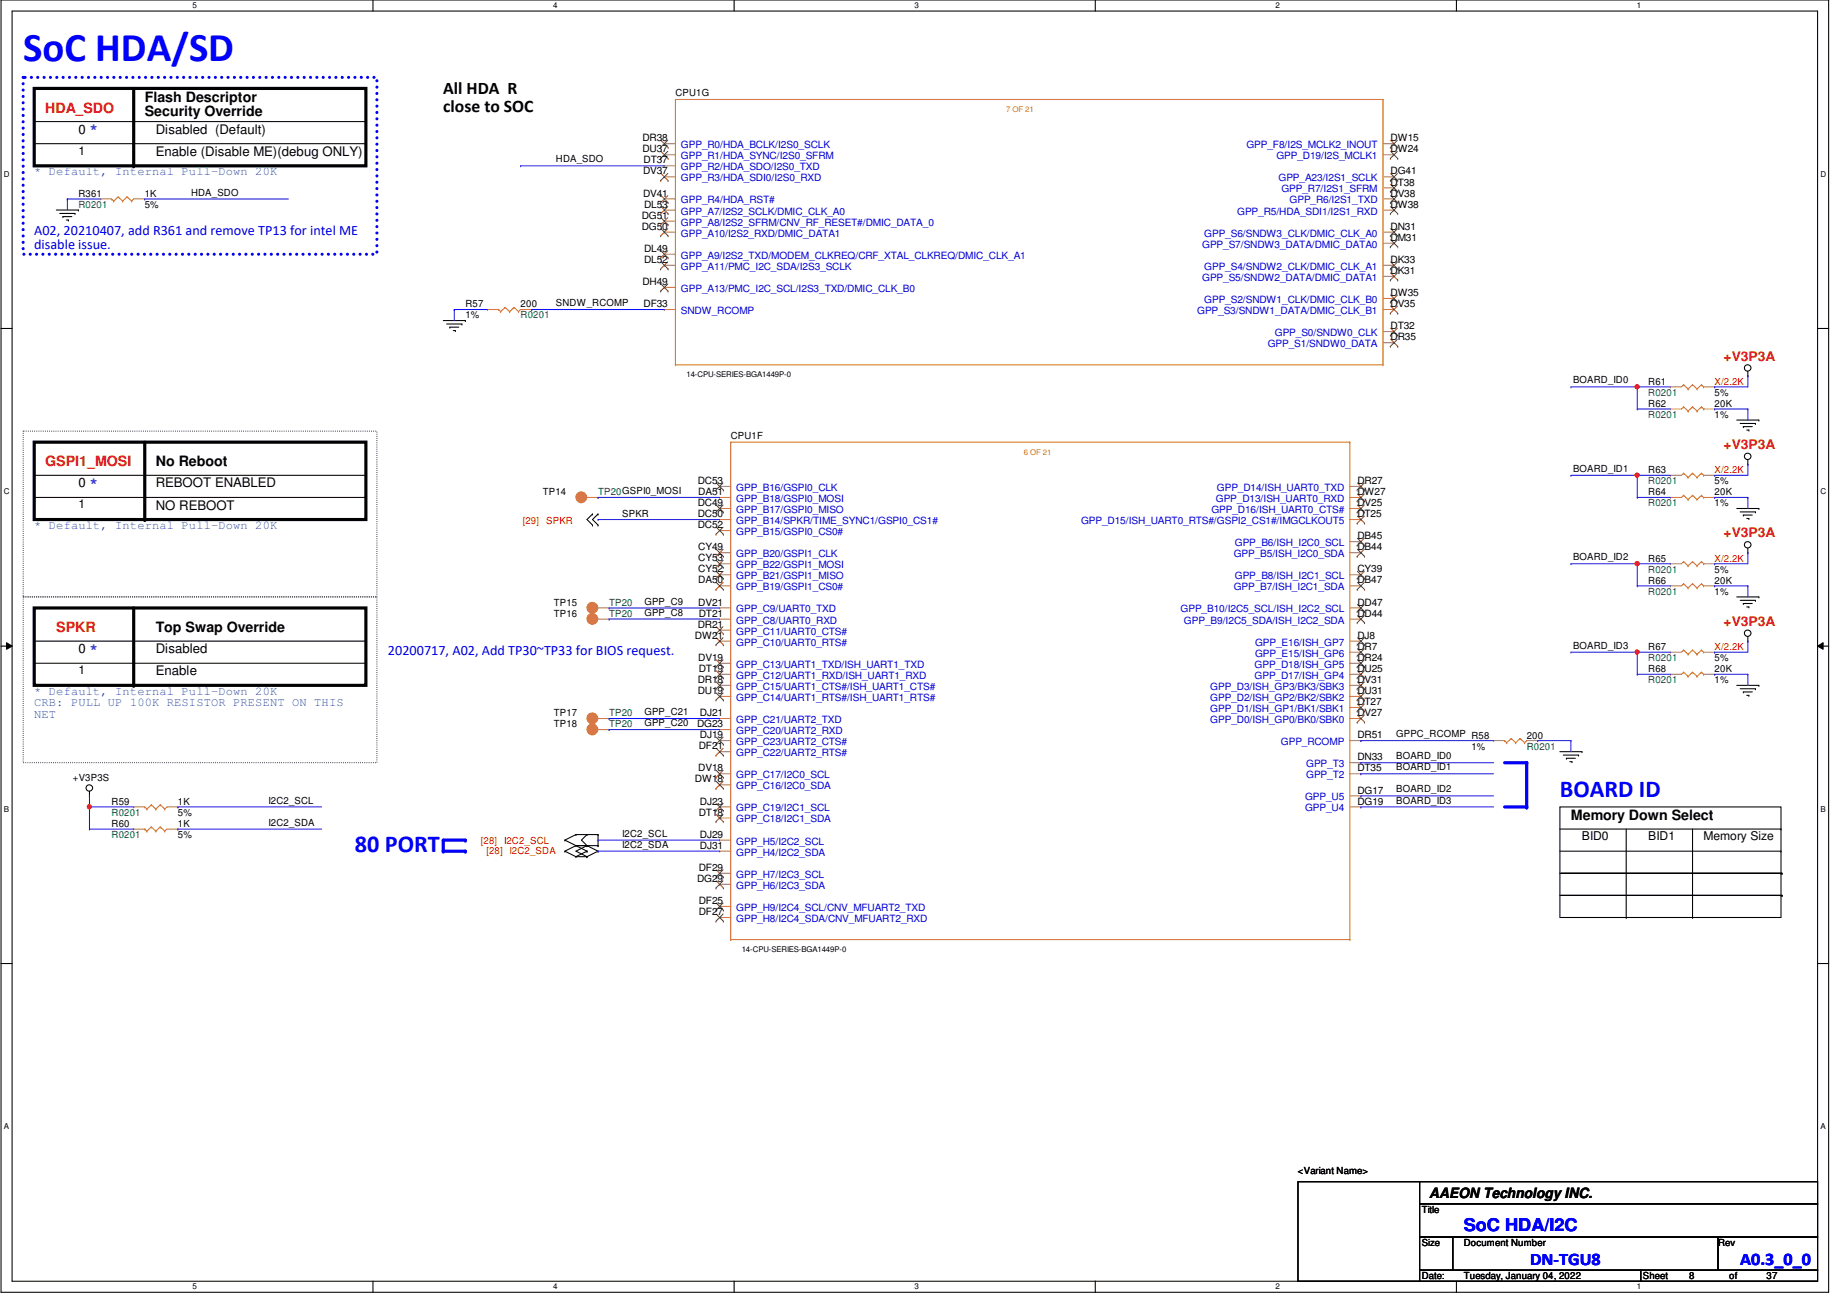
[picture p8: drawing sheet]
<svg xmlns="http://www.w3.org/2000/svg" width="297mm" height="210mm" viewBox="0 0 297 210" stroke-linecap="round" stroke-linejoin="round" font-family="sans-serif">
<path d="M.2 0h293.9v207.9h-293.9zM1.9 1.8h290.4v204.3h-290.4z" fill="none" stroke="#000" stroke-width=".17"/>
<g fill="#fff">
<path d="M30.9 .2h.7v1.4h-.7z"/>
<path d="M30.9 206.2h.7v1.4h-.7z"/>
</g>
<path d="M60 0v1.8M60 206.1v1.8" fill="none" stroke="#000" stroke-width=".17"/>
<g fill="#fff">
<path d="M89 .2h.7v1.4h-.7z"/>
<path d="M89 206.2h.7v1.4h-.7z"/>
</g>
<path d="M118.1 0v1.8M118.1 206.1v1.8" fill="none" stroke="#000" stroke-width=".17"/>
<g fill="#fff">
<path d="M147.1 .2h.6v1.4h-.6z"/>
<path d="M147.1 206.2h.6v1.4h-.6z"/>
</g>
<path d="M176.1 0v1.8M176.1 206.1v1.8" fill="none" stroke="#000" stroke-width=".17"/>
<g fill="#fff">
<path d="M205.1 .2h.7v1.4h-.7z"/>
<path d="M205.1 206.2h.7v1.4h-.7z"/>
</g>
<path d="M234.2 0v1.8M234.2 206.1v1.8" fill="none" stroke="#000" stroke-width=".17"/>
<g fill="#fff">
<path d="M263.2 .2h.7v1.4h-.7z"/>
<path d="M263.2 206.2h.7v1.4h-.7z"/>
<path d="M.6 27.3h.9v1.4h-.9z"/>
<path d="M292.8 27.3h.9v1.4h-.9z"/>
<path d="M.6 78.4h.9v1.4h-.9z"/>
<path d="M292.8 78.4h.9v1.4h-.9z"/>
</g>
<path d="M.2 52.8h1.7M292.3 52.8h1.8" fill="none" stroke="#000" stroke-width=".17"/>
<g fill="#fff">
<path d="M.6 129.5h.8v1.4h-.8z"/>
<path d="M292.8 129.5h.8v1.4h-.8z"/>
</g>
<path d="M.2 103.9h1.7M292.3 103.9h1.8" fill="none" stroke="#000" stroke-width=".17"/>
<path d="M1.1 103.4l.8 .5-.8 .5zM292.3 103.9l.9-.5v1z" fill="#000"/>
<path d="M1.1 103.4l.8 .5-.8 .5zM292.3 103.9l.9-.5v1z" fill="none" stroke="#000" stroke-width=".16"/>
<g fill="#fff">
<path d="M.6 180.5h.8v1.4h-.8z"/>
<path d="M292.8 180.5h.8v1.4h-.8z"/>
</g>
<g fill="none" stroke="#000" stroke-width=".17">
<path d="M5.5 19.6h53.3M58.8 19.6h.1M5.5 23.1h53.3M58.8 23.1h.1M5.5 76.5h53.3M58.8 76.5h.1M5.5 80h53.3M58.8 80h.1M5.5 103.1h53.3M5.5 106.7h53.3M58.8 103.1h.1M58.8 106.7h.1"/>
<path d="M.2 155h1.7M292.3 155h1.8"/>
</g>
<path d="M3.7 12.4h56.9v28.5h-56.9z" fill="none" stroke="#00f" stroke-width=".51" stroke-dasharray="0 1"/>
<path d="M5.5 14.2h53.3v12.5h-53.3zM21.5 14.2v12.5M5.5 71.1h53.3v12.5h-53.3zM23.3 71.1v12.5M5.5 97.8h53.3v12.4h-53.3zM21.5 97.8v12.4" fill="none" stroke="#000" stroke-width=".51"/>
<g fill="#000">
<circle cx="21.5" cy="26.7" r=".25"/>
<circle cx="23.3" cy="83.6" r=".25"/>
<circle cx="21.5" cy="110.2" r=".25"/>
</g>
<path d="M3.7 69.3h56.9v26.7h-56.9zM3.7 96h56.9v26.7h-56.9z" fill="none" stroke="#000" stroke-width=".17" stroke-dasharray="0 .3"/>
<path d="M242 122.7h3.5" fill="none" stroke="#00f" stroke-width=".51"/>
<circle cx="245.5" cy="122.7" r=".25" fill="#00f"/>
<path d="M242 129.8h3.5" fill="none" stroke="#00f" stroke-width=".51"/>
<circle cx="245.5" cy="129.8" r=".25" fill="#00f"/>
<path d="M245.5 122.7v7.1" fill="none" stroke="#00f" stroke-width=".51"/>
<circle cx="245.5" cy="129.8" r=".25" fill="#00f"/>
<path d="M71.3 135.1h3.5" fill="none" stroke="#00f" stroke-width=".51"/>
<circle cx="74.8" cy="135.1" r=".25" fill="#00f"/>
<path d="M71.3 136.9h3.5" fill="none" stroke="#00f" stroke-width=".51"/>
<circle cx="74.8" cy="136.9" r=".25" fill="#00f"/>
<path d="M71.3 135.1v1.8" fill="none" stroke="#00f" stroke-width=".51"/>
<circle cx="71.3" cy="136.9" r=".25" fill="#00f"/>
<g fill="none" stroke="#000" stroke-width=".17">
<path d="M9.1 33.8h3.5M9.6 34.3h2.5M10.1 34.8h.1M10.1 34.8h1.5M10.7 35.4h.3M11 35.4h.1M12.1 34.3h.1M12.6 33.8h.1M71.3 51.6h3.5M71.8 52.1h2.5M72.3 52.6h.1M72.3 52.6h1.5"/>
<path d="M72.9 53.2h.3M73.2 53.2h.1M74.3 52.1h.1M74.8 51.6h.1M281.1 59.7v.8M279.3 67.6h3.6M279.9 68.1h2.4M280.4 68.6h.1M280.4 68.6h1.4M280.9 69.2h.4M281.1 60.5h.1M281.1 74.7h.1"/>
<path d="M281.1 74v.7M281.3 69.2h.1M282.3 68.1h.1M282.9 67.6h.1M95.3 82.7h.1M95.3 84.5h.1M95.3 82.7l-.9 .9 .9 .9M96.2 82.7h.1M96.2 84.5h.1M96.2 82.7l-.9 .9 .9 .9M279.3 81.8h3.6M279.3 96h3.6"/>
<path d="M279.9 82.3h2.4M279.9 96.6h2.4M280.4 82.8h.1M280.4 97.1h.1M280.4 82.8h1.4M280.4 97.1h1.4M280.9 83.4h.4M280.9 97.6h.4M281.1 88.9h.1M281.1 88.2v.7M281.3 83.4h.1M281.3 97.6h.1"/>
<path d="M282.3 82.3h.1M282.3 96.6h.1M282.9 81.8h.1M282.9 96h.1M279.3 110.2h3.6M279.9 110.8h2.4M280.4 111.3h.1M280.4 111.3h1.4M280.9 111.8h.4M281.1 103.1h.1M281.1 102.4v.7M281.3 111.8h.1"/>
<path d="M282.3 110.8h.1M282.9 110.2h.1M14.4 128h.1M14.4 127.3v.7M90.8 136.9h.1M90.8 135.1h.1M90.8 136.9l1.8 .9M90.8 135.1l3.6 1.8M92.6 137.8h.1M92.6 136h.1M92.6 134.2h.1M92.6 137.8h1.8"/>
<path d="M92.6 136h3.6M92.6 136l-1.8 .9M92.6 134.2l-1.8 .9M92.6 134.2h3.6M94.4 136h.1M94.4 137.8h.1M94.4 136.9h.1M94.4 134.2h.1M94.4 136l1.8 .9M94.4 136l-1.8 .9 1.8 .9M94.4 136.9l-1.8 .9M94.4 134.2l-.9 .9 .9 .9"/>
<path d="M96.2 136.9h.1M96.2 136h.1M96.2 134.2h.1M96.2 136.9l-1.8 .9M96.2 134.2v1.8M250.9 129.8h35.5v17.8h-35.5zM250.9 133.3h35.5M250.9 136.9h35.5M250.9 120.9h3.5M251.4 121.5h2.5M251.9 122h.1M251.9 122h1.5"/>
<path d="M252.5 122.5h.3M252.8 122.5h.1M253.9 121.5h.1M254.4 120.9h.1M261.5 133.3v14.3M272.2 133.3v14.3M286.4 133.3h.1M286.4 136.9h.1M250.9 144h35.7M250.9 140.5h35.7M261.5 147.6h.1M272.2 147.6h.1"/>
<path d="M286.4 144h.1M286.4 140.5h.1M286.6 144h.1M286.6 140.5h.1M208.7 190.1h19.6v16h-19.6zM228.3 190.1h64v3.5h-64zM228.3 193.6h64v5.4h-64zM228.3 199h5.3v5.3h-5.3zM233.6 199h42.7v5.3h-42.7zM276.3 199h16v5.3h-16zM228.3 204.3h35.6v1.8h-35.6zM263.9 204.3h28.4v1.8h-28.4z"/>
<circle cx="281.1" cy="59.2" r=".52"/>
<circle cx="281.1" cy="73.4" r=".52"/>
<circle cx="281.1" cy="87.6" r=".52"/>
<circle cx="281.1" cy="101.8" r=".52"/>
<circle cx="14.4" cy="126.7" r=".52"/>
</g>
<circle cx="95.3" cy="117.3" r=".87" fill="#cc8006"/>
<g fill="none" stroke="#cc8006" stroke-width=".17">
<path d="M270.8 65.4h.1M270.8 65.4l-.4 .4M270.8 65.4l.7 .7M271.5 66.1h.1M272.2 65.4h.1M272.2 65.4l-.7 .7M272.2 65.4l.7 .7M272.9 66.1h.1M273.6 65.4h.1M273.6 65.4l-.7 .7M273.6 65.4l.4 .4M274 65.8h.1"/>
<circle cx="95.3" cy="117.3" r=".87"/>
</g>
<path d="M268.6 65.8h.1M268.6 65.8h1.8M274 65.8h1.8M275.8 65.8h.1M96.2 117.3h1.8M98 117.3h.1" fill="none" stroke="#a84" stroke-width=".17"/>
<circle cx="95.3" cy="115.5" r=".87" fill="#cc8006"/>
<g fill="none" stroke="#cc8006" stroke-width=".17">
<path d="M108.6 16h.1M108.6 16v42.7M108.6 16h113.8M222.4 16h.1M222.4 16v42.7M17.9 32h.1M17.9 32l.4 .3M18.3 32.3h.1M19 31.7h.1M19 31.7l-.7 .6M19 31.7l.7 .6M19.7 32.3h.1"/>
<path d="M20.4 31.7h.1M20.4 31.7l.8 .6M20.4 31.7l-.7 .6M21.2 32.3h.1M21.5 32l-.3 .3M108.6 58.7h.1M108.6 58.7h113.8M222.4 58.7h.1M270.8 76.1h.1M270.8 76.1l-.4 .4M270.8 76.1l.7 .7M271.5 76.8h.1"/>
<path d="M272.2 76.1h.1M272.2 76.1l-.7 .7M272.2 76.1l.7 .7M272.9 76.8h.1M273.6 76.1h.1M273.6 76.1l-.7 .7M273.6 76.1l.4 .4M274 76.5h.1M242 119.1h.1M242 119.1l.3 .4M242.3 119.5h.1M243 118.8h.1"/>
<path d="M243 118.8l-.7 .7M243 118.8l.8 .7M243.8 119.5h.1M244.5 118.8h.1M244.5 118.8l.7 .7M244.5 118.8l-.7 .7M245.2 119.5h.1M245.5 119.1l-.3 .4"/>
<circle cx="95.3" cy="115.5" r=".87"/>
</g>
<g fill="none" stroke="#a84" stroke-width=".17">
<path d="M16.2 32h.1M16.2 32h1.7M21.5 32h1.8M23.3 32h.1M106.8 37.3h.1M106.8 24.9h.1M106.8 35.6h.1M106.8 32h.1M106.8 28.4h.1M106.8 23.1h.1M106.8 33.8h.1M106.8 26.7h.1"/>
<path d="M106.8 32h1.8M106.8 37.3h1.8M106.8 24.9h1.8M106.8 28.4h1.8M106.8 35.6h1.8M106.8 33.8h1.8M106.8 23.1h1.8M106.8 26.7h1.8M222.4 32h1.8M222.4 37.3h1.8M222.4 24.9h1.8M222.4 28.4h1.8"/>
<path d="M222.4 39.1h1.8M222.4 33.8h1.8M222.4 30.2h1.8M222.4 23.1h1.8M224.2 28.4h.1M224.2 39.1h.1M224.2 37.3h.1M224.2 33.8h.1M224.2 24.9h.1M224.2 30.2h.1M224.2 23.1h.1M224.2 32h.1"/>
<path d="M106.8 49.8h.1M106.8 46.2h.1M106.8 42.7h.1M106.8 40.9h.1M106.8 49.8h1.8M106.8 42.7h1.8M106.8 46.2h1.8M106.8 40.9h1.8M222.4 49.8h1.8M222.4 44.4h1.8M222.4 42.7h1.8M222.4 48h1.8"/>
<path d="M222.4 53.3h1.8M222.4 55.1h1.8M224.2 44.4h.1M224.2 42.7h.1M224.2 48h.1M224.2 53.3h.1M224.2 55.1h.1M224.2 49.8h.1M268.6 76.5h.1M268.6 76.5h1.8M274 76.5h1.8M275.8 76.5h.1"/>
<path d="M96.2 115.6h1.8M98 115.6h.1M240.2 119.1h.1M240.2 119.1h1.8M245.5 119.1h1.8M247.3 119.1h.1"/>
</g>
<g fill="none" stroke="#804000" stroke-width=".16">
<path d="M106.3 37.9h.1M106.3 25.5h.1M106.3 36.2h.1M106.3 32.6h.1M106.3 29h.1M106.3 23.7h.1M106.3 34.4h.1M106.3 36.8l1.1 1.1M106.3 24.3l1.1 1.2M106.3 35l1.1 1.2M106.3 31.5l1.1 1.1M106.3 27.9l1.1 1.1"/>
<path d="M106.3 22.6l1.1 1.1M106.3 33.2l1.1 1.2M107.4 36.8l-1.1 1.1M107.4 24.3l-1.1 1.2M107.4 35l-1.1 1.2M107.4 31.5l-1.1 1.1M107.4 27.9l-1.1 1.1M107.4 22.6l-1.1 1.1M107.4 33.2l-1.1 1.2M107.4 37.9h.1M107.4 25.5h.1M107.4 36.2h.1"/>
<path d="M107.4 32.6h.1M107.4 29h.1M107.4 23.7h.1M107.4 34.4h.1M223.6 29h.1M223.6 39.7h.1M223.6 37.9h.1M223.6 34.4h.1M223.6 25.5h.1M223.6 30.8h.1M223.6 23.7h.1M223.6 32.6h.1"/>
<path d="M223.6 27.9l1.2 1.1M223.6 38.6l1.2 1.1M223.6 36.8l1.2 1.1M223.6 33.2l1.2 1.2M223.6 24.3l1.2 1.2M223.6 29.7l1.2 1.1M223.6 22.6l1.2 1.1M223.6 31.5l1.2 1.1M224.7 27.9l-1.1 1.1M224.7 38.6l-1.1 1.1M224.7 36.8l-1.1 1.1M224.7 33.2l-1.1 1.2"/>
<path d="M224.7 24.3l-1.1 1.2M224.7 29.7l-1.1 1.1M224.7 22.6l-1.1 1.1M224.7 31.5l-1.1 1.1M224.8 29h.1M224.8 39.7h.1M224.8 37.9h.1M224.8 34.4h.1M224.8 25.5h.1M224.8 30.8h.1M224.8 23.7h.1M224.8 32.6h.1"/>
<path d="M106.3 46.8h.1M106.3 43.3h.1M106.3 41.5h.1M106.3 45.7l1.1 1.1M106.3 42.1l1.1 1.2M106.3 40.3l1.1 1.2M107.4 45.7l-1.1 1.1M107.4 42.1l-1.1 1.2M107.4 40.3l-1.1 1.2M107.4 46.8h.1M107.4 43.3h.1M107.4 41.5h.1"/>
<path d="M223.6 45h.1M223.6 43.3h.1M223.6 48.6h.1M223.6 53.9h.1M223.6 55.7h.1M223.6 50.4h.1M223.6 43.9l1.2 1.1M223.6 42.1l1.2 1.2M223.6 47.5l1.2 1.1M223.6 52.8l1.2 1.1M223.6 54.6l1.2 1.1M223.6 49.2l1.2 1.2"/>
<path d="M224.7 43.9l-1.1 1.1M224.7 42.1l-1.1 1.2M224.7 47.5l-1.1 1.1M224.7 52.8l-1.1 1.1M224.7 54.6l-1.1 1.1M224.7 49.2l-1.1 1.2M224.8 45h.1M224.8 43.3h.1M224.8 48.6h.1M224.8 53.9h.1M224.8 55.7h.1M224.8 50.4h.1"/>
</g>
<circle cx="95.3" cy="99.5" r=".87" fill="#cc8006"/>
<g fill="none" stroke="#cc8006" stroke-width=".17">
<path d="M270.8 90.3h.1M270.8 90.3l-.4 .4M270.8 90.3l.7 .7M271.5 91h.1M272.2 90.3h.1M272.2 90.3l-.7 .7M272.2 90.3l.7 .7M272.9 91h.1M273.6 90.3h.1M273.6 90.3l-.7 .7M273.6 90.3l.4 .4M274 90.7h.1"/>
<circle cx="95.3" cy="99.5" r=".87"/>
</g>
<path d="M96.2 99.6h1.8M98 99.6h.1M268.6 90.7h.1M268.6 90.7h1.8M274 90.7h1.8M275.8 90.7h.1" fill="none" stroke="#a84" stroke-width=".17"/>
<circle cx="95.3" cy="97.8" r=".87" fill="#cc8006"/>
<g fill="none" stroke="#cc8006" stroke-width=".17">
<path d="M80.2 49.8h.1M80.2 49.8l.3 .3M80.5 50.1h.1M81.2 49.4h.1M81.2 49.4l-.7 .7M81.2 49.4l.8 .7M82 50.1h.1M82.7 49.4h.1M82.7 49.4l.7 .7M82.7 49.4l-.7 .7M83.4 50.1h.1M83.7 49.8l-.3 .3"/>
<path d="M117.5 71.1h.1M117.5 71.1h99.6M117.5 71.1v80M217.1 71.1h.1M217.1 71.1v80M270.8 61.9h.1M270.8 79.7h.1M270.8 61.9l-.4 .3M270.8 61.9l.7 .7M270.8 79.7l-.4 .3M270.8 79.7l.7 .6M271.5 62.6h.1"/>
<path d="M272.2 61.9h.1M272.2 79.7h.1M272.2 61.9l-.7 .7M272.2 61.9l.7 .7M272.2 79.7l-.7 .6M272.2 79.7l.7 .6M272.9 62.6h.1M273.6 61.9h.1M273.6 79.7h.1M273.6 61.9l-.7 .7M273.6 61.9l.4 .3M273.6 79.7l-.7 .6"/>
<path d="M273.6 79.7l.4 .3M274 62.2h.1M270.8 93.9h.1M270.8 93.9l-.4 .3M270.8 93.9l.7 .7M271.5 80.3h.1M271.5 94.6h.1M272.2 93.9h.1M272.2 93.9l-.7 .7M272.2 93.9l.7 .7M272.9 80.3h.1M272.9 94.6h.1"/>
<path d="M273.6 93.9h.1M273.6 93.9l-.7 .7M273.6 93.9l.4 .3M274 80h.1M274 94.2h.1M270.8 104.6h.1M270.8 104.6l-.4 .3M270.8 104.6l.7 .6M271.5 105.2h.1M272.2 104.6h.1M272.2 104.6l-.7 .6M272.2 104.6l.7 .6"/>
<path d="M272.9 105.2h.1M273.6 104.6h.1M273.6 104.6l-.7 .6M273.6 104.6l.4 .3M274 104.9h.1M23.3 129.8h.1M23.3 129.8l.3 .3M23.6 130.1h.1M24.3 129.5h.1M24.3 129.5l-.7 .6M24.3 129.5l.8 .6M25.1 130.1h.1"/>
<path d="M25.8 129.5h.1M25.8 129.5l.7 .6M25.8 129.5l-.7 .6M26.5 130.1h.1M26.8 129.8l-.3 .3M117.5 151.1h.1M117.5 151.1h99.6M217.1 151.1h.1"/>
<circle cx="95.3" cy="97.8" r=".87"/>
</g>
<g fill="none" stroke="#a84" stroke-width=".17">
<path d="M78.4 49.8h.1M78.4 49.8h1.8M83.7 49.8h1.8M85.5 49.8h.1M115.7 78.2h.1M115.7 78.2h1.8M217.1 78.2h1.8M218.9 78.2h.1M268.6 62.2h.1M268.6 62.2h1.8M274 62.2h1.8M275.8 62.2h.1"/>
<path d="M96.2 97.8h1.8M98 97.8h.1M115.7 99.6h.1M115.7 97.8h.1M115.7 81.8h.1M115.7 83.6h.1M115.7 85.3h.1M115.7 92.5h.1M115.7 88.9h.1M115.7 90.7h.1M115.7 80h.1M115.7 94.2h.1"/>
<path d="M115.7 97.8h1.8M115.7 80h1.8M115.7 94.2h1.8M115.7 99.6h1.8M115.7 81.8h1.8M115.7 83.6h1.8M115.7 92.5h1.8M115.7 88.9h1.8M115.7 85.3h1.8M115.7 90.7h1.8M217.1 97.8h1.8M217.1 80h1.8"/>
<path d="M217.1 94.2h1.8M217.1 99.6h1.8M217.1 81.8h1.8M217.1 83.6h1.8M217.1 92.5h1.8M217.1 88.9h1.8M217.1 87.1h1.8M218.9 94.2h.1M218.9 97.8h.1M218.9 92.5h.1M218.9 88.9h.1M218.9 81.8h.1"/>
<path d="M218.9 87.1h.1M218.9 99.6h.1M218.9 83.6h.1M218.9 80h.1M268.6 80h.1M268.6 94.2h.1M268.6 80h1.8M268.6 94.2h1.8M274 80h1.8M274 94.2h1.8M275.8 80h.1M275.8 94.2h.1"/>
<path d="M115.7 106.7h.1M115.7 101.3h.1M115.7 119.1h.1M115.7 108.5h.1M115.7 103.1h.1M115.7 115.6h.1M115.7 112h.1M115.7 110.2h.1M115.7 117.3h.1M115.7 106.7h1.8M115.7 101.3h1.8M115.7 119.1h1.8"/>
<path d="M115.7 103.1h1.8M115.7 115.6h1.8M115.7 112h1.8M115.7 110.2h1.8M115.7 108.5h1.8M115.7 117.3h1.8M217.1 104.9h1.8M217.1 106.7h1.8M217.1 119.1h1.8M217.1 103.1h1.8M217.1 115.6h1.8M217.1 113.8h1.8"/>
<path d="M217.1 112h1.8M217.1 110.2h1.8M217.1 108.5h1.8M218.9 106.7h.1M218.9 104.9h.1M218.9 103.1h.1M218.9 115.6h.1M218.9 113.8h.1M218.9 112h.1M218.9 110.2h.1M218.9 119.1h.1M218.9 108.5h.1"/>
<path d="M268.6 104.9h.1M268.6 104.9h1.8M274 104.9h1.8M275.8 104.9h.1M21.5 129.8h.1M21.5 129.8h1.8M26.8 129.8h1.8M28.6 129.8h.1M115.7 129.8h.1M115.7 126.2h.1M115.7 131.6h.1M115.7 135.1h.1"/>
<path d="M115.7 120.9h.1M115.7 124.5h.1M115.7 136.9h.1M115.7 129.8h1.8M115.7 124.5h1.8M115.7 126.2h1.8M115.7 131.6h1.8M115.7 135.1h1.8M115.7 120.9h1.8M115.7 136.9h1.8M217.1 129.8h1.8M217.1 124.5h1.8"/>
<path d="M217.1 128h1.8M217.1 122.7h1.8M218.9 124.5h.1M218.9 128h.1M218.9 129.8h.1M218.9 122.7h.1M115.7 145.8h.1M115.7 140.5h.1M115.7 142.2h.1M115.7 147.6h.1M115.7 145.8h1.8M115.7 140.5h1.8"/>
<path d="M115.7 142.2h1.8M115.7 147.6h1.8"/>
</g>
<g fill="none" stroke="#804000" stroke-width=".16">
<path d="M115.1 78.8h.1M115.2 77.7l1.1 1.1M116.3 77.7l-1.2 1.1M116.3 78.8h.1M218.3 78.8h.1M218.3 79.5l1.2 1.1M218.3 77.7l1.2 1.1M219.4 79.5l-1.1 1.1M219.4 77.7l-1.1 1.1M219.5 78.8h.1M115.1 82.4h.1M115.1 85.9h.1"/>
<path d="M115.1 93h.1M115.1 89.5h.1M115.1 91.3h.1M115.1 94.8h.1M115.2 81.2l1.1 1.2M115.2 84.8l1.1 1.1M115.2 91.9l1.1 1.1M115.2 88.3l1.1 1.2M115.2 90.1l1.1 1.2M115.2 93.7l1.1 1.1M116.3 81.2l-1.2 1.2M116.3 84.8l-1.2 1.1"/>
<path d="M116.3 91.9l-1.2 1.1M116.3 88.3l-1.2 1.2M116.3 90.1l-1.2 1.2M116.3 93.7l-1.2 1.1M116.3 82.4h.1M116.3 85.9h.1M116.3 93h.1M116.3 89.5h.1M116.3 91.3h.1M116.3 94.8h.1M218.3 94.8h.1M218.3 98.4h.1"/>
<path d="M218.3 93h.1M218.3 89.5h.1M218.3 82.4h.1M218.3 87.7h.1M218.3 84.2h.1M218.3 80.6h.1M218.3 93.7l1.2 1.1M218.3 97.2l1.2 1.2M218.3 91.9l1.2 1.1M218.3 88.3l1.2 1.2M218.3 81.2l1.2 1.2M218.3 86.6l1.2 1.1"/>
<path d="M218.3 99l1.2 1.2M218.3 83l1.2 1.2M219.4 93.7l-1.1 1.1M219.4 97.2l-1.1 1.2M219.4 91.9l-1.1 1.1M219.4 88.3l-1.1 1.2M219.4 81.2l-1.1 1.2M219.4 86.6l-1.1 1.1M219.4 99l-1.1 1.2M219.4 83l-1.1 1.2M219.5 94.8h.1M219.5 98.4h.1"/>
<path d="M219.5 93h.1M219.5 89.5h.1M219.5 82.4h.1M219.5 87.7h.1M219.5 84.2h.1M219.5 80.6h.1M115.1 107.3h.1M115.1 101.9h.1M115.1 119.7h.1M115.1 109.1h.1M115.1 103.7h.1M115.1 112.6h.1"/>
<path d="M115.1 110.8h.1M115.2 106.1l1.1 1.2M115.2 100.8l1.1 1.1M115.2 118.6l1.1 1.1M115.2 107.9l1.1 1.2M115.2 102.6l1.1 1.1M115.2 111.5l1.1 1.1M115.2 109.7l1.1 1.1M116.3 106.1l-1.2 1.2M116.3 100.8l-1.2 1.1M116.3 118.6l-1.2 1.1M116.3 107.9l-1.2 1.2"/>
<path d="M116.3 102.6l-1.2 1.1M116.3 111.5l-1.2 1.1M116.3 109.7l-1.2 1.1M116.3 107.3h.1M116.3 101.9h.1M116.3 119.7h.1M116.3 109.1h.1M116.3 103.7h.1M116.3 112.6h.1M116.3 110.8h.1M218.3 107.3h.1M218.3 105.5h.1"/>
<path d="M218.3 103.7h.1M218.3 116.2h.1M218.3 114.4h.1M218.3 112.6h.1M218.3 110.8h.1M218.3 100.2h.1M218.3 109.1h.1M218.3 106.1l1.2 1.2M218.3 104.4l1.2 1.1M218.3 102.6l1.2 1.1M218.3 115l1.2 1.2M218.3 113.2l1.2 1.2"/>
<path d="M218.3 111.5l1.2 1.1M218.3 109.7l1.2 1.1M218.3 107.9l1.2 1.2M219.4 106.1l-1.1 1.2M219.4 104.4l-1.1 1.1M219.4 102.6l-1.1 1.1M219.4 115l-1.1 1.2M219.4 113.2l-1.1 1.2M219.4 111.5l-1.1 1.1M219.4 109.7l-1.1 1.1M219.4 107.9l-1.1 1.2M219.5 107.3h.1"/>
<path d="M219.5 105.5h.1M219.5 103.7h.1M219.5 116.2h.1M219.5 114.4h.1M219.5 112.6h.1M219.5 110.8h.1M219.5 100.2h.1M219.5 109.1h.1M115.1 130.4h.1M115.1 126.8h.1M115.1 132.2h.1M115.1 121.5h.1"/>
<path d="M115.1 125.1h.1M115.2 129.2l1.1 1.2M115.2 125.7l1.1 1.1M115.2 139.9l1.1 1.2M115.2 131l1.1 1.2M115.2 120.4l1.1 1.1M115.2 123.9l1.1 1.2M116.3 129.2l-1.2 1.2M116.3 125.7l-1.2 1.1M116.3 139.9l-1.2 1.2M116.3 131l-1.2 1.2M116.3 120.4l-1.2 1.1"/>
<path d="M116.3 123.9l-1.2 1.2M116.3 130.4h.1M116.3 126.8h.1M116.3 132.2h.1M116.3 121.5h.1M116.3 125.1h.1M115.1 146.4h.1M115.1 141.1h.1M115.1 142.8h.1M115.1 148.2h.1M115.2 145.2l1.1 1.2M115.2 141.7l1.1 1.1"/>
<path d="M115.2 147l1.1 1.2M116.3 145.2l-1.2 1.2M116.3 141.7l-1.2 1.1M116.3 147l-1.2 1.2M116.3 146.4h.1M116.3 141.1h.1M116.3 142.8h.1M116.3 148.2h.1"/>
</g>
<circle cx="93.5" cy="80" r=".87" fill="#cc8006"/>
<g fill="none" stroke="#cc8006" stroke-width=".17">
<path d="M270.8 108.1h.1M270.8 108.1l-.4 .4M270.8 108.1l.7 .7M271.5 108.8h.1M272.2 108.1h.1M272.2 108.1l-.7 .7M272.2 108.1l.7 .7M272.9 108.8h.1M273.6 108.1h.1M273.6 108.1l-.7 .7M273.6 108.1l.4 .4M274 108.5h.1"/>
<path d="M23.3 133.3h.1M23.3 133.3l.3 .4M23.6 133.7h.1M24.3 133h.1M24.3 133l-.7 .7M24.3 133l.8 .7M25.1 133.7h.1M25.8 133h.1M25.8 133l.7 .7M25.8 133l-.7 .7M26.5 133.7h.1M26.8 133.3l-.3 .4"/>
<circle cx="93.5" cy="80" r=".87"/>
</g>
<path d="M94.4 80h1.8M96.2 80h.1M268.6 108.5h.1M268.6 108.5h1.8M274 108.5h1.8M275.8 108.5h.1M21.5 133.3h.1M21.5 133.3h1.8M26.8 133.3h1.8M28.6 133.3h.1" fill="none" stroke="#a84" stroke-width=".17"/>
<g fill="none" stroke="#4200ff" stroke-width=".17">
<path d="M83.7 26.7h.1M83.7 26.7h23.1M73.1 49.8h.1M73.1 49.8h5.3M73.1 49.8v1.8M85.5 49.8h.1M85.5 49.8h21.3M252.6 62.2h.1M252.6 62.2h10.7M96.2 83.6h.1M96.2 80h.1M96.2 83.6h19.5"/>
<path d="M96.2 80h19.5M218.9 119.1h.1M218.9 119.1h21.3M247.3 119.1h.1M247.3 119.1h5.3M252.6 119.1h.1M252.6 119.1v1.8M14.4 128h.1M14.4 128v1.8M218.9 122.7h.1M218.9 124.5h.1M218.9 128h.1"/>
<path d="M218.9 129.8h.1M218.9 122.7h21.3M218.9 124.5h21.3M218.9 128h21.3M218.9 129.8h21.3"/>
</g>
<circle cx="263.3" cy="62.2" r=".32" fill="#f00"/>
<circle cx="263.3" cy="62.2" r=".32" fill="none" stroke="#f00" stroke-width=".17"/>
<g fill="none" stroke="#4200ff" stroke-width=".17">
<path d="M263.3 62.2h.1M263.3 65.8h.1M263.3 76.5h.1M263.3 62.2h5.3M263.3 65.8h5.3M263.3 62.2v3.6M263.3 76.5v3.5M263.3 76.5h5.3M275.8 62.2h.1M275.8 65.8h.1M275.8 76.5h.1M275.8 65.8h5.3"/>
<path d="M281.1 60.5h.1M281.1 65.8h.1M281.1 74.7h.1M281.1 60.5v1.7h-5.3M281.1 65.8v1.8M281.1 74.7v1.8h-5.3M263.3 80h.1M263.3 90.7h.1M263.3 94.2h.1M263.3 90.7v3.5M263.3 80h5.3M263.3 90.7h5.3"/>
<path d="M263.3 94.2h5.3M275.8 80h.1M275.8 90.7h.1M275.8 94.2h.1M275.8 80h5.3M275.8 94.2h5.3M281.1 80h.1M281.1 88.9h.1M281.1 94.2h.1M281.1 80v1.8M281.1 88.9v1.8h-5.3M281.1 94.2v1.8"/>
<path d="M263.3 104.9h.1M263.3 104.9v3.6M275.8 104.9h.1M275.8 108.5h.1M275.8 104.9h5.3M275.8 108.5h5.3"/>
</g>
<circle cx="263.3" cy="104.9" r=".32" fill="#f00"/>
<circle cx="263.3" cy="104.9" r=".32" fill="none" stroke="#f00" stroke-width=".17"/>
<path d="M252.6 76.5h.1M252.6 76.5h10.7M263.3 108.5h.1M263.3 104.9h.1M263.3 108.5h5.3M263.3 104.9h5.3M281.1 103.1h.1M281.1 108.5h.1M281.1 103.1v1.8M281.1 108.5v1.7" fill="none" stroke="#4200ff" stroke-width=".17"/>
<circle cx="263.3" cy="76.4" r=".32" fill="#f00"/>
<circle cx="263.3" cy="76.4" r=".32" fill="none" stroke="#f00" stroke-width=".17"/>
<path d="M252.6 90.7h.1M252.6 90.7h10.7" fill="none" stroke="#4200ff" stroke-width=".17"/>
<circle cx="263.3" cy="90.7" r=".32" fill="#f00"/>
<circle cx="263.3" cy="90.7" r=".32" fill="none" stroke="#f00" stroke-width=".17"/>
<g fill="none" stroke="#4200ff" stroke-width=".17">
<path d="M98 99.6h.1M98 97.8h.1M98 99.6h17.7M98 97.8h17.7M98 117.3h.1M98 115.6h.1M98 117.3h17.7M98 115.6h17.7M252.6 104.9h.1M252.6 104.9h10.7M14.4 129.8h.1M14.4 129.8h7.1"/>
<path d="M14.4 129.8v3.5M28.6 129.8h.1M28.6 133.3h.1M28.6 129.8h23.1M28.6 133.3h23.1M96.2 136.9h.1M96.2 135.1h.1M96.2 136.9h19.5M96.2 135.1h19.5"/>
</g>
<circle cx="14.4" cy="129.8" r=".32" fill="#f00"/>
<circle cx="14.4" cy="129.8" r=".32" fill="none" stroke="#f00" stroke-width=".17"/>
<path d="M10.8 32h.1M10.8 32h5.4M10.8 32v1.8M23.3 32h.1M23.3 32h23.1M14.4 133.3h.1M14.4 133.3h7.1" fill="none" stroke="#4200ff" stroke-width=".17"/>
<circle cx="263.3" cy="62.2" r=".32" fill="#f00"/>
<circle cx="263.3" cy="62.2" r=".32" fill="none" stroke="#f00" stroke-width=".17"/>
<circle cx="263.3" cy="104.9" r=".32" fill="#f00"/>
<circle cx="263.3" cy="104.9" r=".32" fill="none" stroke="#f00" stroke-width=".17"/>
<circle cx="263.3" cy="76.4" r=".32" fill="#f00"/>
<circle cx="263.3" cy="76.4" r=".32" fill="none" stroke="#f00" stroke-width=".17"/>
<circle cx="263.3" cy="90.7" r=".32" fill="#f00"/>
<circle cx="263.3" cy="90.7" r=".32" fill="none" stroke="#f00" stroke-width=".17"/>
<circle cx="14.4" cy="129.8" r=".32" fill="#f00"/>
<circle cx="14.4" cy="129.8" r=".32" fill="none" stroke="#f00" stroke-width=".17"/>
<text font-size="6.6" fill="#00f" x="3.7" y="9.8">SoC HDA/SD</text>
<g font-size="3.9" fill="#00f">
<text x="250.9" y="128.2">BOARD ID</text>
<text x="57.1" y="137.1">80 PORT</text>
</g>
<g font-size="2.8">
<text x="71.3" y="15.2">All HDA R</text>
<text x="71.3" y="18">close to SOC</text>
</g>
<g font-size="2.8" fill="#00f">
<text x="235.4" y="198">SoC HDA/I2C</text>
<text x="246.1" y="203.5">DN-TGU8</text>
<text x="279.9" y="203.5">A0.3_0_0</text>
</g>
<g font-size="2.3">
<text x="23.3" y="16.3">Flash Descriptor</text>
<text x="23.3" y="18.7">Security Override</text>
<text x="25.1" y="75">No Reboot</text>
<text x="25.1" y="101.7">Top Swap Override</text>
<text x="252.6" y="131.9">Memory Down Select</text>
<text x="229.9" y="192.7">AAEON Technology INC.</text>
</g>
<g font-size="2.3" fill="#f00">
<text x="7.3" y="18.1">HDA_SDO</text>
<text x="7.3" y="75">GSPI1_MOSI</text>
<text x="9.1" y="101.7">SPKR</text>
</g>
<g font-size="2.3" fill="#00f">
<text x="5.5" y="37.7">A02, 20210407, add R361 and remove TP13 for intel ME</text>
<text x="5.5" y="40">disable issue.</text>
<text x="62.4" y="105.3">20200717, A02, Add TP30~TP33 for BIOS request.</text>
</g>
<g font-size="2.1">
<text x="12.6" y="21.5">0 *</text>
<text x="25.1" y="21.5">Disabled (Default)</text>
<text x="25.1" y="25.1">Enable (Disable ME)(debug ONLY)</text>
<text x="12.6" y="78.4">0 *</text>
<text x="25.1" y="82">NO REBOOT</text>
<text x="25.1" y="78.4">REBOOT ENABLED</text>
<text x="12.6" y="105.1">0 *</text>
<text x="25.1" y="105.1">Disabled</text>
<text x="25.1" y="108.6">Enable</text>
</g>
<g font-size="2.1" fill="#f00">
<text x="277.2" y="58">+V3P3A</text>
<text x="277.2" y="72.2">+V3P3A</text>
<text x="277.2" y="86.4">+V3P3A</text>
<text x="277.2" y="100.7">+V3P3A</text>
</g>
<g font-size="1.9" fill="#0080c0">
<text x="5.5" y="28.2">* Default, Internal Pull-Down 20K</text>
<text x="5.5" y="85.1">* Default, Internal Pull-Down 20K</text>
<text x="5.5" y="111.8">* Default, Internal Pull-Down 20K</text>
<text x="5.5" y="113.5">CRB: PULL UP 100K RESISTOR PRESENT ON THIS</text>
<text x="5.5" y="115.5">NET</text>
</g>
<g font-size="1.9">
<text x="12.6" y="24.9">1</text>
<text x="12.6" y="81.8">1</text>
<text x="12.6" y="108.5">1</text>
<text x="254.4" y="135.1">BID0</text>
<text x="265.1" y="135.1">BID1</text>
<text x="274" y="135.1">Memory Size</text>
</g>
<g font-size="1.6">
<text x="108.6" y="15.5">CPU1G</text>
<text x="103.3" y="22.7">DR38</text>
<text x="223.6" y="22.7">DW15</text>
<text x="89.4" y="26.1">HDA_SDO</text>
<text x="103.3" y="24.5">DU37</text>
<text x="103.4" y="28.1">DV37</text>
<text x="103.5" y="26.3">DT37</text>
<text x="223.6" y="28.1">DG41</text>
<text x="223.6" y="24.5">DW24</text>
<text x="223.6" y="29.8">DT38</text>
<text x="12.6" y="31.7">R361</text>
<text x="23.3" y="31.7">1K</text>
<text x="23.3" y="33.4">5%</text>
<text x="30.7" y="31.5">HDA_SDO</text>
<text x="103.2" y="35.2">DG51</text>
<text x="103.4" y="31.6">DV41</text>
<text x="103.6" y="33.4">DL53</text>
<text x="223.6" y="33.4">DW38</text>
<text x="223.6" y="31.6">DV38</text>
<text x="103.2" y="37">DG50</text>
<text x="103.6" y="40.5">DL49</text>
<text x="223.6" y="38.7">DM31</text>
<text x="223.6" y="37">DN31</text>
<text x="103.3" y="45.8">DH49</text>
<text x="103.6" y="42.3">DL52</text>
<text x="223.6" y="44.1">DK31</text>
<text x="223.6" y="42.3">DK33</text>
<text x="223.6" y="47.6">DW35</text>
<text x="74.8" y="49.4">R57</text>
<text x="74.8" y="51.2">1%</text>
<text x="83.7" y="49.4">200</text>
<text x="89.4" y="49.2">SNDW_RCOMP</text>
<text x="103.5" y="49.4">DF33</text>
<text x="223.6" y="53">DT32</text>
<text x="223.6" y="49.4">DV35</text>
<text x="223.6" y="54.7">DR35</text>
<text x="253" y="61.7">BOARD_ID0</text>
<text x="265.1" y="65.4">R62</text>
<text x="265.1" y="61.9">R61</text>
<text x="275.8" y="63.7">5%</text>
<text x="275.8" y="65.4">20K</text>
<text x="117.5" y="70.6">CPU1F</text>
<text x="275.8" y="67.2">1%</text>
<text x="112.2" y="77.9">DC53</text>
<text x="218.3" y="77.9">DR27</text>
<text x="253" y="75.9">BOARD_ID1</text>
<text x="265.1" y="76.1">R63</text>
<text x="275.8" y="77.9">5%</text>
<text x="87.3" y="79.7">TP14</text>
<text x="100.1" y="83.2">SPKR</text>
<text x="112.2" y="81.4">DC49</text>
<text x="112.2" y="83.2">DC50</text>
<text x="112.3" y="79.6">DA51</text>
<text x="218.3" y="81.4">DV25</text>
<text x="218.3" y="83.2">DT25</text>
<text x="218.3" y="79.6">DW27</text>
<text x="265.1" y="79.7">R64</text>
<text x="275.8" y="81.4">1%</text>
<text x="275.8" y="79.7">20K</text>
<text x="112.2" y="85">DC52</text>
<text x="112.3" y="88.5">CY49</text>
<text x="218.3" y="88.5">DB44</text>
<text x="218.3" y="86.7">DB45</text>
<text x="112.3" y="92.1">CY52</text>
<text x="112.3" y="90.3">CY53</text>
<text x="112.3" y="93.9">DA50</text>
<text x="218.3" y="93.9">DB47</text>
<text x="218.3" y="92.1">CY39</text>
<text x="253" y="90.1">BOARD_ID2</text>
<text x="265.1" y="90.3">R65</text>
<text x="265.1" y="93.9">R66</text>
<text x="275.8" y="92.1">5%</text>
<text x="275.8" y="95.7">1%</text>
<text x="275.8" y="93.9">20K</text>
<text x="89.1" y="99.2">TP16</text>
<text x="89.1" y="97.5">TP15</text>
<text x="103.6" y="99">GPP_C8</text>
<text x="103.6" y="97.2">GPP_C9</text>
<text x="112.2" y="101">DR21</text>
<text x="112.3" y="97.4">DV21</text>
<text x="112.4" y="99.2">DT21</text>
<text x="218.3" y="97.4">DD47</text>
<text x="218.3" y="99.2">DD44</text>
<text x="111.8" y="102.7">DW21</text>
<text x="112.3" y="106.3">DV19</text>
<text x="218.3" y="106.3">DR24</text>
<text x="218.3" y="104.5">DR7</text>
<text x="218.3" y="102.7">DJ8</text>
<text x="253" y="104.4">BOARD_ID3</text>
<text x="265.1" y="104.6">R67</text>
<text x="275.8" y="106.3">5%</text>
<text x="112.2" y="111.6">DU19</text>
<text x="112.2" y="109.9">DR18</text>
<text x="112.4" y="108.1">DT19</text>
<text x="218.3" y="113.4">DT27</text>
<text x="218.3" y="111.6">DU31</text>
<text x="218.3" y="109.9">DV31</text>
<text x="218.3" y="108.1">DU25</text>
<text x="265.1" y="108.1">R68</text>
<text x="275.8" y="109.9">1%</text>
<text x="275.8" y="108.1">20K</text>
<text x="89.1" y="117">TP18</text>
<text x="89.1" y="115.2">TP17</text>
<text x="103.6" y="116.8">GPP_C20</text>
<text x="103.6" y="115">GPP_C21</text>
<text x="112.1" y="117">DG23</text>
<text x="112.6" y="118.7">DJ19</text>
<text x="112.6" y="115.2">DJ21</text>
<text x="218.3" y="115.2">DV27</text>
<text x="218.3" y="118.7">DR51</text>
<text x="224.5" y="118.6">GPPC_RCOMP R58</text>
<text x="245.5" y="118.8">200</text>
<text x="11.7" y="125.6">+V3P3S</text>
<text x="111.8" y="125.9">DW18</text>
<text x="112.3" y="124.1">DV18</text>
<text x="112.4" y="120.5">DF21</text>
<text x="218.3" y="124.1">DT35</text>
<text x="218.3" y="122.3">DN33</text>
<text x="224.5" y="122.1">BOARD_ID0</text>
<text x="224.5" y="123.9">BOARD_ID1</text>
<text x="236.6" y="120.6">1%</text>
<text x="17.9" y="129.5">R59</text>
<text x="28.6" y="131.2">5%</text>
<text x="28.6" y="129.5">1K</text>
<text x="43.2" y="129.2">I2C2_SCL</text>
<text x="112.4" y="131.2">DT18</text>
<text x="112.6" y="129.4">DJ23</text>
<text x="218.3" y="127.6">DG17</text>
<text x="218.3" y="129.4">DG19</text>
<text x="224.5" y="127.5">BOARD_ID2</text>
<text x="224.5" y="129.2">BOARD_ID3</text>
<text x="17.9" y="133">R60</text>
<text x="28.6" y="134.8">5%</text>
<text x="28.6" y="133">1K</text>
<text x="43.2" y="132.8">I2C2_SDA</text>
<text x="100.1" y="136.4">I2C2_SDA</text>
<text x="100.1" y="134.6">I2C2_SCL</text>
<text x="112.6" y="134.7">DJ29</text>
<text x="112.6" y="136.5">DJ31</text>
<text x="112.1" y="141.9">DG29</text>
<text x="112.4" y="140.1">DF29</text>
<text x="112.4" y="145.4">DF25</text>
<text x="112.4" y="147.2">DF27</text>
<text x="208.7" y="188.8">&lt;Variant Name&gt;</text>
<text x="228.6" y="195.1">Title</text>
<text x="228.6" y="200.4">Size</text>
<text x="235.4" y="200.4">Document Number</text>
<text x="276.3" y="200.4">Rev</text>
<text x="228.6" y="205.7">Date:</text>
<text x="235.4" y="205.7">Tuesday, January 04, 2022</text>
<text x="264.2" y="205.7">Sheet</text>
<text x="271.6" y="205.7">8</text>
<text x="278.1" y="205.7">of</text>
<text x="284.1" y="205.7">37</text>
</g>
<g font-size="1.6" fill="#00c">
<text x="109.5" y="23.8">GPP_R0/HDA_BCLK/I2S0_SCLK</text>
<text x="200.4" y="23.8">GPP_F8/I2S_MCLK2_INOUT</text>
<text x="109.5" y="25.6">GPP_R1/HDA_SYNC/I2S0_SFRM</text>
<text x="109.5" y="29.2">GPP_R3/HDA_SDI0/I2S0_RXD</text>
<text x="109.5" y="27.4">GPP_R2/HDA_SDO/I2S0_TXD</text>
<text x="205.3" y="25.6">GPP_D19/I2S_MCLK1</text>
<text x="205.6" y="29.2">GPP_A23/I2S1_SCLK</text>
<text x="109.5" y="32.7">GPP_R4/HDA_RST#</text>
<text x="109.5" y="34.5">GPP_A7/I2S2_SCLK/DMIC_CLK_A0</text>
<text x="199" y="34.5">GPP_R5/HDA_SDI1/I2S1_RXD</text>
<text x="206.1" y="30.9">GPP_R7/I2S1_SFRM</text>
<text x="207.4" y="32.7">GPP_R6/I2S1_TXD</text>
<text x="109.5" y="38.1">GPP_A10/I2S2_RXD/DMIC_DATA1</text>
<text x="109.5" y="36.3">GPP_A8/I2S2_SFRM/CNV_RF_RESET#/DMIC_DATA_0</text>
<text x="109.5" y="41.6">GPP_A9/I2S2_TXD/MODEM_CLKREQ/CRF_XTAL_CLKREQ/DMIC_CLK_A1</text>
<text x="193.3" y="39.8">GPP_S7/SNDW3_DATA/DMIC_DATA0</text>
<text x="193.7" y="38.1">GPP_S6/SNDW3_CLK/DMIC_CLK_A0</text>
<text x="109.5" y="46.9">GPP_A13/PMC_I2C_SCL/I2S3_TXD/DMIC_CLK_B0</text>
<text x="109.5" y="43.4">GPP_A11/PMC_I2C_SDA/I2S3_SCLK</text>
<text x="193.3" y="45.2">GPP_S5/SNDW2_DATA/DMIC_DATA1</text>
<text x="193.7" y="43.4">GPP_S4/SNDW2_CLK/DMIC_CLK_A1</text>
<text x="109.5" y="50.5">SNDW_RCOMP</text>
<text x="192.5" y="50.5">GPP_S3/SNDW1_DATA/DMIC_CLK_B1</text>
<text x="193.7" y="48.7">GPP_S2/SNDW1_CLK/DMIC_CLK_B0</text>
<text x="203.9" y="55.8">GPP_S1/SNDW0_DATA</text>
<text x="205" y="54.1">GPP_S0/SNDW0_CLK</text>
<text x="118.4" y="82.5">GPP_B17/GSPI0_MISO</text>
<text x="118.4" y="79">GPP_B16/GSPI0_CLK</text>
<text x="118.4" y="80.7">GPP_B18/GSPI0_MOSI</text>
<text x="194.8" y="82.5">GPP_D16/ISH_UART0_CTS#</text>
<text x="195.5" y="80.7">GPP_D13/ISH_UART0_RXD</text>
<text x="195.7" y="79">GPP_D14/ISH_UART0_TXD</text>
<text x="118.4" y="84.3">GPP_B14/SPKR/TIME_SYNC1/GSPI0_CS1#</text>
<text x="118.4" y="86.1">GPP_B15/GSPI0_CS0#</text>
<text x="118.4" y="89.6">GPP_B20/GSPI1_CLK</text>
<text x="173.9" y="84.3">GPP_D15/ISH_UART0_RTS#/GSPI2_CS1#/IMGCLKOUT5</text>
<text x="198.4" y="89.6">GPP_B5/ISH_I2C0_SDA</text>
<text x="198.6" y="87.8">GPP_B6/ISH_I2C0_SCL</text>
<text x="118.4" y="93.2">GPP_B21/GSPI1_MISO</text>
<text x="118.4" y="91.4">GPP_B22/GSPI1_MOSI</text>
<text x="118.4" y="95">GPP_B19/GSPI1_CS0#</text>
<text x="198.4" y="95">GPP_B7/ISH_I2C1_SDA</text>
<text x="198.6" y="93.2">GPP_B8/ISH_I2C1_SCL</text>
<text x="118.4" y="100.3">GPP_C8/UART0_RXD</text>
<text x="118.4" y="98.5">GPP_C9/UART0_TXD</text>
<text x="189.9" y="98.5">GPP_B10/I2C5_SCL/ISH_I2C2_SCL</text>
<text x="190.4" y="100.3">GPP_B9/I2C5_SDA/ISH_I2C2_SDA</text>
<text x="118.4" y="107.4">GPP_C13/UART1_TXD/ISH_UART1_TXD</text>
<text x="118.4" y="102.1">GPP_C11/UART0_CTS#</text>
<text x="118.4" y="103.8">GPP_C10/UART0_RTS#</text>
<text x="201.8" y="107.4">GPP_D18/ISH_GP5</text>
<text x="201.8" y="105.6">GPP_E15/ISH_GP6</text>
<text x="201.8" y="103.8">GPP_E16/ISH_GP7</text>
<text x="118.4" y="109.2">GPP_C12/UART1_RXD/ISH_UART1_RXD</text>
<text x="118.4" y="112.7">GPP_C14/UART1_RTS#/ISH_UART1_RTS#</text>
<text x="118.4" y="111">GPP_C15/UART1_CTS#/ISH_UART1_CTS#</text>
<text x="194.6" y="112.7">GPP_D2/ISH_GP2/BK2/SBK2</text>
<text x="194.6" y="111">GPP_D3/ISH_GP3/BK3/SBK3</text>
<text x="201.8" y="109.2">GPP_D17/ISH_GP4</text>
<text x="118.4" y="119.8">GPP_C23/UART2_CTS#</text>
<text x="118.4" y="116.3">GPP_C21/UART2_TXD</text>
<text x="118.4" y="118.1">GPP_C20/UART2_RXD</text>
<text x="194.6" y="116.3">GPP_D0/ISH_GP0/BK0/SBK0</text>
<text x="194.6" y="114.5">GPP_D1/ISH_GP1/BK1/SBK1</text>
<text x="206" y="119.8">GPP_RCOMP</text>
<text x="118.4" y="121.6">GPP_C22/UART2_RTS#</text>
<text x="118.4" y="125.2">GPP_C17/I2C0_SCL</text>
<text x="210.1" y="125.2">GPP_T2</text>
<text x="210.1" y="123.4">GPP_T3</text>
<text x="118.4" y="130.5">GPP_C19/I2C1_SCL</text>
<text x="118.4" y="127">GPP_C16/I2C0_SDA</text>
<text x="209.9" y="128.7">GPP_U5</text>
<text x="209.9" y="130.5">GPP_U4</text>
<text x="118.4" y="132.3">GPP_C18/I2C1_SDA</text>
<text x="118.4" y="135.8">GPP_H5/I2C2_SCL</text>
<text x="118.4" y="137.6">GPP_H4/I2C2_SDA</text>
<text x="118.4" y="141.2">GPP_H7/I2C3_SCL</text>
<text x="118.4" y="143">GPP_H6/I2C3_SDA</text>
<text x="118.4" y="146.5">GPP_H9/I2C4_SCL/CNV_MFUART2_TXD</text>
<text x="118.4" y="148.3">GPP_H8/I2C4_SDA/CNV_MFUART2_RXD</text>
</g>
<g font-size="1.6" fill="#008000">
<text x="12.6" y="33.4">R0201</text>
<text x="83.7" y="51.2">R0201</text>
<text x="265.1" y="63.7">R0201</text>
<text x="265.1" y="67.2">R0201</text>
<text x="265.1" y="77.9">R0201</text>
<text x="96.2" y="79.7">TP20GSPI0_MOSI</text>
<text x="265.1" y="81.4">R0201</text>
<text x="265.1" y="92.1">R0201</text>
<text x="265.1" y="95.7">R0201</text>
<text x="98" y="99.2">TP20</text>
<text x="98" y="97.5">TP20</text>
<text x="265.1" y="106.3">R0201</text>
<text x="265.1" y="109.9">R0201</text>
<text x="98" y="117">TP20</text>
<text x="98" y="115.2">TP20</text>
<text x="245.5" y="120.6">R0201</text>
<text x="17.9" y="131.2">R0201</text>
<text x="17.9" y="134.8">R0201</text>
</g>
<g font-size="1.6" fill="#f00">
<text x="275.8" y="61.9">X/2.2K</text>
<text x="275.8" y="76.1">X/2.2K</text>
<text x="84.1" y="84.3">[29]</text>
<text x="87.8" y="84.3">SPKR</text>
<text x="275.8" y="90.3">X/2.2K</text>
<text x="275.8" y="104.6">X/2.2K</text>
<text x="77.3" y="135.7">[28]</text>
<text x="78.2" y="137.3">[28]</text>
<text x="81.1" y="135.7">I2C2_SCL</text>
<text x="82" y="137.3">I2C2_SDA</text>
</g>
<g font-size="1.3">
<text x="30.9" y="1.3">5</text>
<text x="89" y="1.3">4</text>
<text x="147.1" y="1.3">3</text>
<text x="205.1" y="1.3">2</text>
<text x="263.2" y="1.3">1</text>
<text x=".6" y="28.4">D</text>
<text x="292.8" y="28.4">D</text>
<text x="110.4" y="60.7">14-CPU-SERIES-BGA1449P-0</text>
<text x=".6" y="79.5">C</text>
<text x="292.8" y="79.5">C</text>
<text x=".6" y="130.6">B</text>
<text x="292.8" y="130.6">B</text>
<text x="119.3" y="153.2">14-CPU-SERIES-BGA1449P-0</text>
<text x=".6" y="181.7">A</text>
<text x="292.8" y="181.7">A</text>
<text x="30.9" y="207.4">5</text>
<text x="89" y="207.4">4</text>
<text x="147.1" y="207.4">3</text>
<text x="205.1" y="207.4">2</text>
<text x="263.2" y="207.4">1</text>
</g>
<g font-size="1.3" fill="#cc8006">
<text x="161.8" y="18">7 OF 21</text>
<text x="164.6" y="73.2">6 OF 21</text>
</g>
</svg>
